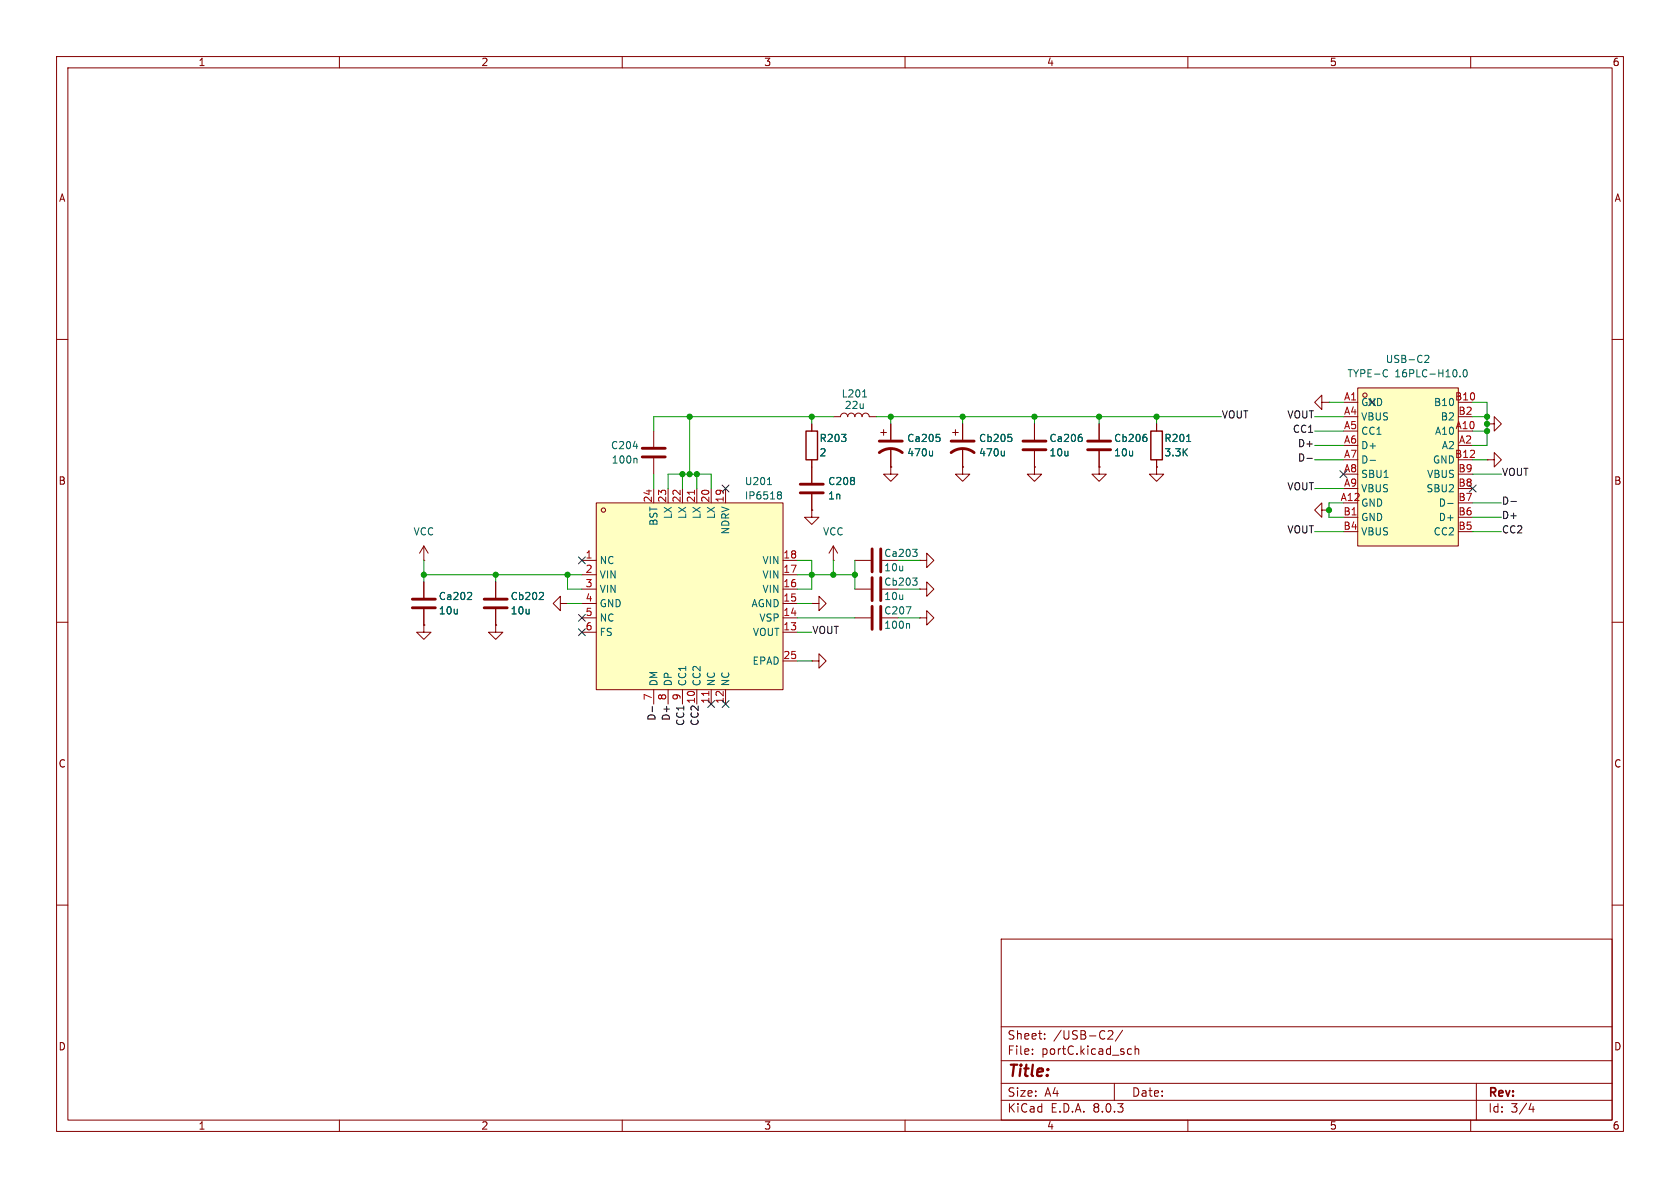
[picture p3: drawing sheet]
<svg xmlns="http://www.w3.org/2000/svg" width="297mm" height="210mm" viewBox="0 0 297 210" stroke-linecap="round" stroke-linejoin="round" font-family="sans-serif">
<g fill="none" stroke="#840000" stroke-width=".18">
<path d="M10 10h277v190h-277zM12 12h273v186h-273zM60 10v2M110 10v2M160 10v2M210 10v2M260 10v2M10 60h2M285 60h2M115.6 76.2v2.8M147.3 73.7h1.3a.64 .64 0 0 1 .6-.7 .64 .64 0 0 1 .7 .7 .64 .64 0 0 1 .6-.7 .64 .64 0 0 1 .6 .7 .64 .64 0 0 1 .7-.7 .64 .64 0 0 1 .6 .7 .64 .64 0 0 1 .6-.7 .64 .64 0 0 1 .7 .7h1.2M155.7 76.5h1"/>
<path d="M156.2 75.9v1.1M157.5 74.9v2.8M157.5 79.2v3.4M168.4 76.5h1M168.9 75.9v1.1M170.2 74.9v2.8M170.2 79.2v3.4M115.6 81v2.8M157.5 82.6v1.2h1.2l-1.2 1.3-1.3-1.3h1.3M157.5 82.6h.1M170.2 82.6v1.2h1.2l-1.2 1.3-1.3-1.3h1.3M170.2 82.6h.1"/>
<path d="M10 110h2M74.9 110.5v1.3h1.3l-1.3 1.2-1.2-1.2h1.2M74.9 110.5h.1M87.6 102.9v2.8M87.6 107.7v2.8M99.1 106.7v-1.3l-1.3 1.3 1.3 1.3v-1.3h1.2M100.3 106.7h.1M151.1 109.2h2.8M162.6 109.2h1.2v-1.2l1.3 1.2-1.3 1.3v-1.3M162.6 109.2h.1M285 110h2M10 160h2"/>
<path d="M285 160h2M177 166h108v32h-108zM60 198v2M110 198v2M160 198v2M177 194.5h108M177 191.5h108M177 187.5h108M177 181.5h108M182.5 186.3v.1M182.5 185.5v.1M184.7 183.6v.1"/>
<path d="M184.7 182.8v.1M195.9 182.3l.6-.1 .2 .1v.3l-.9 1.1h.9M197 191.5v3M198.5 182.1l-1.3 2M199.6 185.4l.4 .1M200 186.3l-.4 .1M200.7 185.5l.2-.1 .3 .1 .1 .9M200.7 184.9v1.5M210 198v2M260 198v2M261 191.5v6.5M270.7 195l-.4 1.1h.9"/>
<path d="M271 195.6v1"/>
</g>
<g fill="none" stroke="#006464" stroke-width=".18">
<path d="M112 78.9h.7M152.5 70.2h.7M164.9 79.7v.9M165.5 76.8h.6M165.9 77.3l.3 .2v.3l-.3 .2M177.6 79.7v.9M178.2 76.8h.6M178.6 77.3l.3 .2v.3l-.3 .2M112.4 81l.2 .2v.7M164.9 80.5l-.2 .1M177.6 80.5l-.2 .1M95.8 104.7l.3 .3-.1 .3-.7 .7h.8"/>
<path d="M160.2 107.3h.8l-.5 1.2M160.6 110.2l.2 .2v.7"/>
</g>
<path d="M113.5 79.2h4.1M155.4 78h4.1M168.1 78h4.1M113.5 80.8h4.1M155.4 80a3.3 3.3 0 0 1 4.1 0M168.1 80a3.3 3.3 0 0 1 4.1 0M85.6 107.4h4.1M85.6 105.9h4.1M154.2 107.2v4.1M155.7 107.2v4.1" fill="none" stroke="#840000" stroke-width=".51"/>
<path d="M105.4 88.9h33v33h-33z" fill="#ffffc2"/>
<g fill="none" stroke="#840000" stroke-width=".18">
<path d="M143.5 74.9v1.3M182.9 74.9v2.8M182.9 79.8v2.8M194.3 74.9v2.8M194.3 79.8v2.8M204.5 74.9v1.3M262.9 74.9h1.3v-1.2l1.2 1.2-1.2 1.3v-1.3M262.9 74.9h.1M102.9 99.1h2.5M105.4 88.9h33v33h-33zM115.6 86.4v2.5M118.1 86.4v2.5"/>
<path d="M120.6 86.4v2.5M123.2 86.4v2.5M125.7 86.4v2.5M128.3 86.4v2.5M138.4 99.1h2.6M143.5 90.2v1.2h1.3l-1.3 1.3-1.3-1.3h1.3M143.5 90.2h.1M143.5 81.3v4M143.5 87.4v2.8M147.3 99.1h.1M147.3 96.5l-.7 1.3M147.3 96.5v2.6"/>
<path d="M147.3 96.5l.8 1.3M151.1 99.1h2.8M162.6 99.1h1.2v-1.3l1.3 1.3-1.3 1.2v-1.2M162.6 99.1h.1M182.9 82.6v1.2h1.2l-1.2 1.3-1.3-1.3h1.3M182.9 82.6h.1M194.3 82.6v1.2h1.3l-1.3 1.3-1.3-1.3h1.3M194.3 82.6h.1M204.5 82.6v1.2h1.2l-1.2 1.3-1.3-1.3h1.3M204.5 82.6h.1M204.5 81.3v1.3M233.7 90.2v-1.3l-1.3 1.3 1.3 1.2v-1.2h1.2"/>
<path d="M234.9 90.2h.1M262.9 81.3h1.3v-1.3l1.2 1.3-1.2 1.3v-1.3M262.9 81.3h.1M102.9 111.8h2.5M102.9 109.2h2.5M102.9 106.7h2.5M102.9 104.1h2.5M102.9 101.6h2.5M138.4 111.8h2.6M138.4 109.2h2.6M138.4 106.7h2.6M138.4 104.1h2.6"/>
<path d="M138.4 101.6h2.6M138.4 116.8h2.6M143.5 116.8h1.3v-1.2l1.2 1.2-1.2 1.3v-1.3M143.5 116.8h.1M143.5 106.7h1.3v-1.3l1.2 1.3-1.2 1.3v-1.3M143.5 106.7h.1M151.1 104.1h2.8M162.6 104.1h1.2v-1.2l1.3 1.2-1.3 1.3v-1.3M162.6 104.1h.1M115.6 121.9v2.6M118.1 121.9v2.6M120.6 121.9v2.6"/>
<path d="M123.2 121.9v2.6M125.7 121.9v2.6M128.3 121.9v2.6"/>
<circle cx="106.7" cy="90.2" r=".38"/>
</g>
<path d="M122.8 86.7v.7M125.3 122.2v.7" fill="none" stroke="#a90000" stroke-width=".18"/>
<g fill="none" stroke="#006464" stroke-width=".18">
<path d="M191 76.8h.2M191.1 77.3l.2 .2v.3l-.2 .2M202.4 76.8h.2M202.5 77.3l.3 .2v.3l-.3 .2M209.8 78h.7M135.7 85.7h.7M137.7 86.9h.2l.3 .3-.3 .3M137.7 87.5h.2M137.9 87.5l.2 .1 .1 .4-.2 .1-.3 .1M161.3 97.1h.8l-.4 .5M161.9 97.6l.2 .2v.3l-.2 .3M161.3 102.2h.8l-.4 .5"/>
<path d="M161.9 102.7l.2 .2v.3l-.2 .2"/>
</g>
<path d="M142.5 76.2h2v5.1h-2zM203.5 76.2h2v5.1h-2z" fill="none" stroke="#840000" stroke-width=".25"/>
<path d="M180.8 79.5h4.1M180.8 78h4.1M192.3 79.5h4M192.3 78h4M141.5 85.6h4M141.5 87.1h4M154.2 97v4.1M155.7 97v4.1M154.2 102.1v4.1M155.7 102.1v4.1" fill="none" stroke="#840000" stroke-width=".51"/>
<path d="M240 68.6h17.8v27.9h-17.8z" fill="#ffffc2"/>
<g fill="none" stroke="#840000" stroke-width=".18">
<path d="M143.5 74.9v1.3M157.5 74.9v2.8M157.5 79.2v3.4M170.2 74.9v2.8M170.2 79.2v3.4M182.9 74.9v2.8M182.9 79.8v2.8M194.3 74.9v2.8M194.3 79.8v2.8M204.5 74.9v1.3M233.7 71.1v-1.2l-1.3 1.2 1.3 1.3v-1.3h1.2M234.9 71.1h.1"/>
<path d="M237.5 71.1h2.5M240 68.6h17.8v27.9h-17.8zM74.9 99.1h.1M74.9 96.5l-.7 1.3M74.9 96.5v2.6M74.9 96.5l.8 1.3M143.5 90.2h.1M143.5 81.3v4M143.5 87.4v2.8M157.5 82.6h.1M170.2 82.6h.1M182.9 82.6h.1"/>
<path d="M194.3 82.6h.1M204.5 82.6h.1M204.5 81.3v1.3M237.5 91.4h2.5M74.9 110.5h.1M74.9 102.9v2.8M74.9 107.7v2.8M87.6 110.5v1.3h1.3l-1.3 1.2-1.2-1.2h1.2M87.6 110.5h.1M87.6 102.9v2.8M87.6 107.7v2.8"/>
<circle cx="241.3" cy="69.9" r=".38"/>
</g>
<g fill="none" stroke="#006464" stroke-width=".18">
<path d="M164.9 79.7v.9M165.5 76.8h.6M165.9 77.3l.3 .2v.3l-.3 .2M177.6 79.7v.9M178.2 76.8h.6M178.6 77.3l.3 .2v.3l-.3 .2M191 76.8h.2M191.1 77.3l.2 .2v.3l-.2 .2M202.4 76.8h.2M202.5 77.3l.3 .2v.3l-.3 .2M209.8 78h.7M245 65.3l.3 .2"/>
<path d="M245.3 66.5l-.3 .1M251.9 62.9l.5-.1 .2 .4-.8 .9h.8M258.1 66.5v.1M258.8 65.5l.2-.2a.68 .68 0 0 1 .4 .7 .68 .68 0 0 1-.4 .6l-.2-.1-.1-.4zM164.9 80.5l-.2 .1M177.6 80.5l-.2 .1M242.2 81.4h1M255.9 89h1M83.1 104.7l.3 .3-.1 .3-.7 .7h.8M95.8 104.7l.3 .3-.1 .3-.7 .7h.8"/>
</g>
<path d="M72.9 107.4h4.1M72.9 105.9h4.1" fill="none" stroke="#840000" stroke-width=".51"/>
<path d="M231 81h1M267.1 88.6h1M115.3 124.9v.9" fill="none" stroke="#0f0f0f" stroke-width=".18"/>
<g fill="none" stroke="#009600" stroke-width=".18">
<path d="M121.9 73.7v10.1M143.5 73.7v1.2M147.3 73.7h-31.7v2.5M154.9 73.7h61M157.5 73.7v1.2M170.2 73.7v1.2M182.9 73.7v1.2M194.3 73.7v1.2M204.5 73.7v1.2M232.4 76.2h5.1M232.4 78.7h5.1M232.4 73.7h5.1"/>
<path d="M234.9 71.1h2.6M260.3 76.2h2.6M260.3 71.1h2.6v7.6h-2.6M260.3 73.7h2.6M74.9 99.1v3.8M115.6 83.8v2.6M118.1 86.4v-2.6h7.6v2.6M120.6 83.8v2.6M123.2 83.8v2.6M141 99.1h2.5v5h-2.5M147.3 99.1v2.5M151.1 99.1v5"/>
<path d="M158.7 99.1h3.9M232.4 94h5.1M232.4 81.3h5.1M232.4 86.4h5.1M237.5 88.9h-2.6v2.5h2.6M260.3 91.4h5.1M260.3 94h5.1M260.3 81.3h2.6M260.3 88.9h5.1M260.3 83.8h5.1M74.9 101.6h28M87.6 101.6v1.3"/>
<path d="M100.3 101.6v2.5h2.6M100.3 106.7h2.6M141 101.6h10.1M141 106.7h2.5M141 109.2h10.1M141 116.8h2.5M141 111.8h2.5M158.7 109.2h3.9M158.7 104.1h3.9"/>
</g>
<g fill="none" stroke="#000084" stroke-width=".18">
<path d="M102.3 98.5l1.2 1.2M103.5 98.5l-1.2 1.2M127.7 85.8l1.2 1.2M128.9 85.8l-1.2 1.2M236.9 83.2l1.2 1.2M238.1 83.2l-1.2 1.2M259.7 85.8l1.3 1.2M261 85.8l-1.3 1.2M102.3 108.6l1.2 1.2M102.3 111.2l1.2 1.2M103.5 108.6l-1.2 1.2M103.5 111.2l-1.2 1.2"/>
<path d="M125.1 123.9l1.2 1.2M126.3 123.9l-1.2 1.2M127.7 123.9l1.2 1.2M128.9 123.9l-1.2 1.2"/>
</g>
<g fill="#009600" stroke="#009600" stroke-width=".18">
<circle cx="194.3" cy="73.7" r=".46"/>
<circle cx="143.5" cy="101.6" r=".46"/>
<circle cx="151.1" cy="101.6" r=".46"/>
<circle cx="147.3" cy="101.6" r=".46"/>
<circle cx="204.5" cy="73.7" r=".46"/>
<circle cx="234.9" cy="90.2" r=".46"/>
<circle cx="182.9" cy="73.7" r=".46"/>
<circle cx="170.2" cy="73.7" r=".46"/>
<circle cx="143.5" cy="73.7" r=".46"/>
<circle cx="157.5" cy="73.7" r=".46"/>
<circle cx="121.9" cy="73.7" r=".46"/>
<circle cx="121.9" cy="83.8" r=".46"/>
<circle cx="120.6" cy="83.8" r=".46"/>
<circle cx="100.3" cy="101.6" r=".46"/>
<circle cx="123.2" cy="83.8" r=".46"/>
<circle cx="87.6" cy="101.6" r=".46"/>
<circle cx="74.9" cy="101.6" r=".46"/>
<circle cx="262.9" cy="74.9" r=".46"/>
<circle cx="262.9" cy="76.2" r=".46"/>
<circle cx="262.9" cy="73.7" r=".46"/>
</g>
<text font-size="2.8" fill="#840000" x="178" y="190.9">Title:</text>
<g font-size="2.1" fill="#840000">
<text x="178" y="184">Sheet:</text>
<text x="186.2" y="184">/USB-C2/</text>
<text x="178" y="186.7">File:</text>
<text x="184.1" y="186.7">portC.kicad_sch</text>
<text x="178" y="196.9">KiCad</text>
<text x="178" y="194.1">Size:</text>
<text x="184.7" y="194.1">A4</text>
<text x="185.7" y="196.9">E.D.A.</text>
<text x="193.3" y="196.9">8.0.3</text>
<text x="200" y="194.1">Date:</text>
<text x="263" y="194.3">Rev:</text>
<text x="263" y="196.9">Id:</text>
<text x="267.1" y="196.9">3/4</text>
</g>
<g font-size="1.8" fill="#840000">
<text x="35" y="11.9">1</text>
<text x="85" y="11.9">2</text>
<text x="135" y="11.9">3</text>
<text x="185" y="11.9">4</text>
<text x="235" y="11.9">5</text>
<text x="285" y="11.9">6</text>
<text x="10.3" y="35.9">A</text>
<text x="285.3" y="35.9">A</text>
<text x="10.3" y="85.9">B</text>
<text x="285.3" y="85.9">B</text>
<text x="10.3" y="135.9">C</text>
<text x="285.3" y="135.9">C</text>
<text x="10.3" y="185.9">D</text>
<text x="285.3" y="185.9">D</text>
<text x="35" y="199.9">1</text>
<text x="85" y="199.9">2</text>
<text x="135" y="199.9">3</text>
<text x="185" y="199.9">4</text>
<text x="235" y="199.9">5</text>
<text x="285" y="199.9">6</text>
</g>
<g font-size="1.8" fill="#006464">
<text x="244.9" y="64.4">USB-C2</text>
<text x="148.7" y="70.5">L201</text>
<text x="238.1" y="66.9">TYPE-C</text>
<text x="246.6" y="66.9">16PLC-H10.0</text>
<text x="253.4" y="72">B10</text>
<text x="149.2" y="72.5">22u</text>
<text x="240.5" y="74.5">VBUS</text>
<text x="240.5" y="77.1">CC1</text>
<text x="253.6" y="77.1">A10</text>
<text x="254.6" y="74.5">B2</text>
<text x="107.9" y="79.6">C204</text>
<text x="108" y="82.1">100n</text>
<text x="144.8" y="78.3">R203</text>
<text x="144.8" y="80.9">2</text>
<text x="160.3" y="78.3">Ca205</text>
<text x="160.3" y="80.9">470u</text>
<text x="173" y="78.3">Cb205</text>
<text x="173" y="80.9">470u</text>
<text x="185.4" y="78.3">Ca206</text>
<text x="185.4" y="80.9">10u</text>
<text x="196.9" y="78.3">Cb206</text>
<text x="196.9" y="80.9">10u</text>
<text x="205.7" y="78.3">R201</text>
<text x="205.7" y="80.9">3.3K</text>
<text x="240.5" y="79.6">D+</text>
<text x="240.5" y="82.1">D-</text>
<text x="253.2" y="82.1">GND</text>
<text x="254.8" y="79.6">A2</text>
<text x="131.6" y="86">U201</text>
<text x="131.6" y="88.5">IP6518</text>
<text x="146.3" y="86">C208</text>
<text x="146.3" y="88.5">1n</text>
<text x="240.5" y="89.8">GND</text>
<text x="240.5" y="84.7">SBU1</text>
<text x="240.5" y="87.2">VBUS</text>
<text x="252.1" y="87.2">SBU2</text>
<text x="252.2" y="84.7">VBUS</text>
<text x="254.3" y="89.8">D-</text>
<text x="73" y="94.8">VCC</text>
<text x="116.4" y="93.1" transform="rotate(-90 116.4 93.1)">BST</text>
<text x="119" y="91.8" transform="rotate(-90 119 91.8)">LX</text>
<text x="121.5" y="91.8" transform="rotate(-90 121.5 91.8)">LX</text>
<text x="124.1" y="91.8" transform="rotate(-90 124.1 91.8)">LX</text>
<text x="126.6" y="91.8" transform="rotate(-90 126.6 91.8)">LX</text>
<text x="129.1" y="94.6" transform="rotate(-90 129.1 94.6)">NDRV</text>
<text x="145.4" y="94.8">VCC</text>
<text x="240.5" y="92.3">GND</text>
<text x="240.5" y="94.8">VBUS</text>
<text x="253.3" y="94.8">CC2</text>
<text x="254.3" y="92.3">D+</text>
<text x="105.9" y="99.9">NC</text>
<text x="134.7" y="99.9">VIN</text>
<text x="156.2" y="98.7">Ca203</text>
<text x="156.2" y="101.2">10u</text>
<text x="77.5" y="106.3">Ca202</text>
<text x="90.2" y="106.3">Cb202</text>
<text x="105.9" y="102.5">VIN</text>
<text x="105.9" y="105">VIN</text>
<text x="105.9" y="107.5">GND</text>
<text x="132.8" y="107.5">AGND</text>
<text x="134.7" y="105">VIN</text>
<text x="134.7" y="102.5">VIN</text>
<text x="156.2" y="103.7">Cb203</text>
<text x="156.2" y="106.3">10u</text>
<text x="77.5" y="108.8">10u</text>
<text x="90.2" y="108.8">10u</text>
<text x="105.9" y="110.1">NC</text>
<text x="105.9" y="112.6">FS</text>
<text x="133" y="112.6">VOUT</text>
<text x="134.2" y="110.1">VSP</text>
<text x="156.2" y="108.8">C207</text>
<text x="156.2" y="111.4">100n</text>
<text x="132.9" y="117.7">EPAD</text>
<text x="116.4" y="121.4" transform="rotate(-90 116.4 121.4)">DM</text>
<text x="119" y="121.4" transform="rotate(-90 119 121.4)">DP</text>
<text x="121.5" y="121.4" transform="rotate(-90 121.5 121.4)">CC1</text>
<text x="124.1" y="121.4" transform="rotate(-90 124.1 121.4)">CC2</text>
<text x="126.6" y="121.4" transform="rotate(-90 126.6 121.4)">NC</text>
<text x="129.1" y="121.4" transform="rotate(-90 129.1 121.4)">NC</text>
</g>
<g font-size="1.8" fill="#a90000">
<text x="237.5" y="70.9">A1</text>
<text x="257.1" y="70.9">B10</text>
<text x="237.5" y="73.4">A4</text>
<text x="237.5" y="75.9">A5</text>
<text x="257.2" y="75.9">A10</text>
<text x="257.7" y="73.4">B2</text>
<text x="237.5" y="78.5">A6</text>
<text x="237.5" y="81">A7</text>
<text x="237.5" y="83.6">A8</text>
<text x="257.1" y="81">B12</text>
<text x="257.7" y="83.6">B9</text>
<text x="257.8" y="78.5">A2</text>
<text x="115.3" y="88.9" transform="rotate(-90 115.3 88.9)">24</text>
<text x="117.9" y="88.9" transform="rotate(-90 117.9 88.9)">23</text>
<text x="120.4" y="88.9" transform="rotate(-90 120.4 88.9)">22</text>
<text x="122.9" y="88.9" transform="rotate(-90 122.9 88.9)">21</text>
<text x="125.5" y="88.9" transform="rotate(-90 125.5 88.9)">20</text>
<text x="128" y="88.9" transform="rotate(-90 128 88.9)">19</text>
<text x="236.9" y="88.6">A12</text>
<text x="237.5" y="86.1">A9</text>
<text x="257.7" y="88.6">B7</text>
<text x="257.7" y="86.1">B8</text>
<text x="237.4" y="91.2">B1</text>
<text x="237.4" y="93.7">B4</text>
<text x="257.7" y="93.7">B5</text>
<text x="257.7" y="91.2">B6</text>
<text x="103.4" y="98.8">1</text>
<text x="103.4" y="101.3">2</text>
<text x="138.4" y="101.3">17</text>
<text x="138.4" y="98.8">18</text>
<text x="103.4" y="103.9">3</text>
<text x="103.4" y="106.4">4</text>
<text x="138.4" y="106.4">15</text>
<text x="138.4" y="103.9">16</text>
<text x="103.4" y="109">5</text>
<text x="103.4" y="111.5">6</text>
<text x="138.4" y="111.5">13</text>
<text x="138.4" y="109">14</text>
<text x="138.4" y="116.6">25</text>
<text x="115.3" y="123.9" transform="rotate(-90 115.3 123.9)">7</text>
<text x="117.9" y="123.9" transform="rotate(-90 117.9 123.9)">8</text>
<text x="120.4" y="123.9" transform="rotate(-90 120.4 123.9)">9</text>
<text x="125.5" y="124.5" transform="rotate(-90 125.5 124.5)">11</text>
<text x="128" y="124.5" transform="rotate(-90 128 124.5)">12</text>
</g>
<text font-size="1.8" fill="#000084" x="240.5" y="72">GND</text>
<g font-size="1.8" fill="#0f0f0f">
<text x="215.9" y="74.2">VOUT</text>
<text x="227.5" y="74.2">VOUT</text>
<text x="228.5" y="76.7">CC1</text>
<text x="229.4" y="79.3">D+</text>
<text x="229.4" y="81.8">D-</text>
<text x="227.5" y="86.9">VOUT</text>
<text x="265.4" y="84.3">VOUT</text>
<text x="265.4" y="89.4">D-</text>
<text x="227.5" y="94.5">VOUT</text>
<text x="265.4" y="94.5">CC2</text>
<text x="265.4" y="92">D+</text>
<text x="143.5" y="112.3">VOUT</text>
<text x="122.9" y="124.5" transform="rotate(-90 122.9 124.5)">10</text>
<text x="116.1" y="127.5" transform="rotate(-90 116.1 127.5)">D-</text>
<text x="118.6" y="127.5" transform="rotate(-90 118.6 127.5)">D+</text>
<text x="121.2" y="128.4" transform="rotate(-90 121.2 128.4)">CC1</text>
<text x="123.7" y="128.4" transform="rotate(-90 123.7 128.4)">CC2</text>
</g>
</svg>
